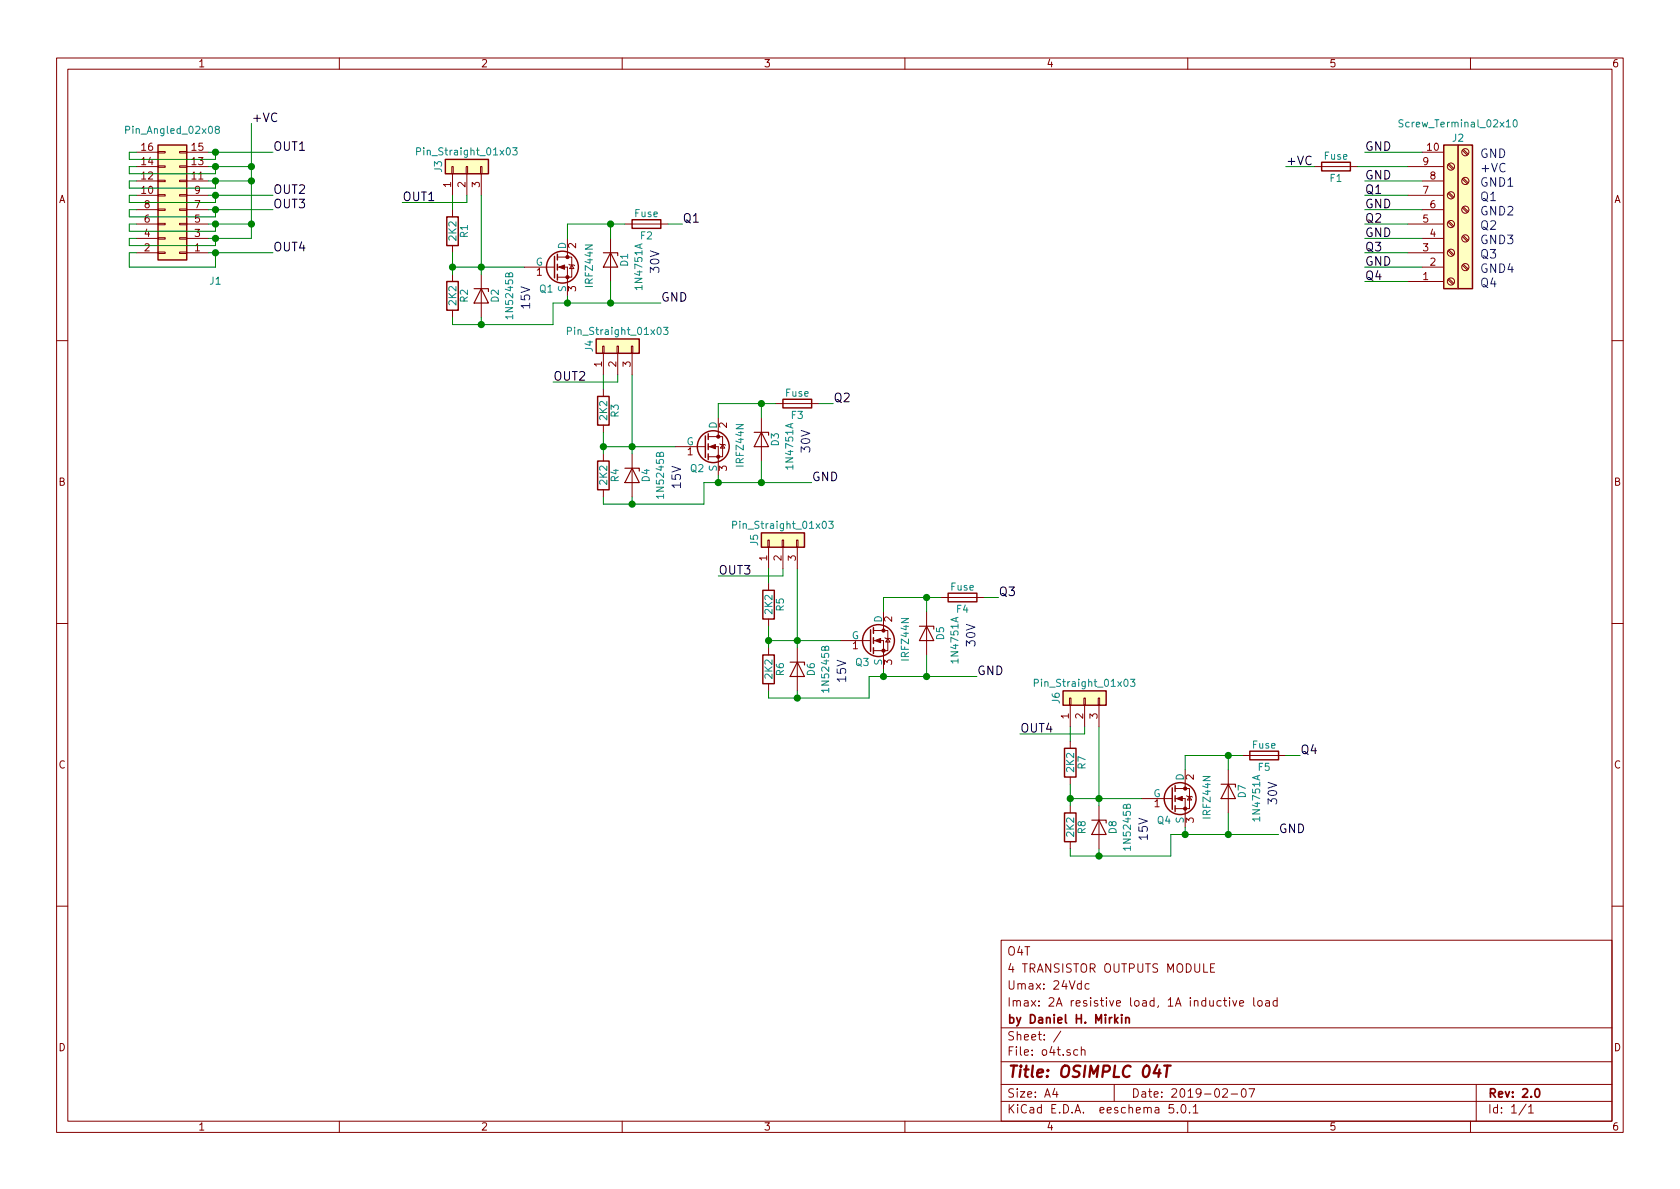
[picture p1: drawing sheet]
<svg xmlns="http://www.w3.org/2000/svg" width="297mm" height="210mm" viewBox="0 0 297 210" stroke-linecap="round" stroke-linejoin="round" font-family="sans-serif">
<g fill="none" stroke="#840000" stroke-width=".18">
<path d="M10 10.3h277v189.9h-277zM12 12.2h273v186.1h-273zM60 10.3v1.9M110 10.3v1.9M160 10.3v1.9M210 10.3v1.9M260 10.3v1.9M24.1 39.6h3.8M24.1 37.1h3.8M24.1 34.5h3.8M24.1 32h3.8M24.1 29.5h3.8"/>
<path d="M24.1 26.9h3.8M27.9 26.8h1.3v.2h-1.3zM27.9 29.3h1.3v.3h-1.3zM27.9 31.9h1.3v.2h-1.3zM27.9 34.4h1.3v.3h-1.3zM27.9 37h1.3v.2h-1.3zM27.9 39.5h1.3v.2h-1.3zM31.7 26.8h1.3v.2h-1.3zM31.7 29.3h1.3v.3h-1.3zM31.7 31.9h1.3v.2h-1.3zM31.7 34.4h1.3v.3h-1.3zM31.7 37h1.3v.2h-1.3z"/>
<path d="M31.7 39.5h1.3v.2h-1.3zM33 39.6h3.8M33 37.1h3.8M33 34.5h3.8M33 32h3.8M33 29.5h3.8M33 26.9h3.8M79.9 29.5h.2v1.2h-.2zM80 30.7v3.8M80 37.1v1.2M82.4 29.5h.3v1.2h-.3zM82.5 30.7v3.8"/>
<path d="M85 29.5h.2v1.2h-.2zM85.1 30.7v3.8M110.5 39.6h7.6M232.4 29.5h7.6M248.9 39.6h6.4M248.9 34.5h6.4M248.9 29.5h6.4M251.5 37.1h3.8M251.5 32h3.8M251.5 26.9h3.8M256 39.3l.9 .8M256 34.2l.9 .8"/>
<path d="M256 29.1l.9 .9M256.2 39.1l.8 .8M256.2 34l.8 .9M256.2 29l.8 .8M258.5 36.7l.9 .9M258.5 31.7l.9 .8M258.5 26.6l.9 .8M258.7 36.6l.9 .8M258.7 31.5l.9 .8M258.7 26.4l.9 .8M24.1 44.7h3.8M24.1 42.2h3.8"/>
<path d="M27.9 42h1.3v.3h-1.3zM27.9 44.6h1.3v.2h-1.3zM31.7 42h1.3v.3h-1.3zM31.7 44.6h1.3v.2h-1.3zM33 44.7h3.8M33 42.2h3.8M80 43.4v1.3M80 48.5v1.3M80 54.9v1.2M85.1 48.5v7.6M92.7 47.2h5.3M98.6 47.2h1.7v5.1"/>
<path d="M98.6 45.5h1.7M100.3 45.5h.8v3.5h-2.5M100.3 42.2v3.3M100.6 46.7l.1 .2h.8l.1 .1M101.1 46.9l.4 .6h-.8zM107.9 42.2v7.6M248.9 44.7h6.4M248.9 49.8h6.4M251.5 42.2h3.8M251.5 47.2h3.8M256 49.4l.9 .9M256 44.4l.9 .8"/>
<path d="M256.2 49.3l.8 .8M256.2 44.2l.8 .8M258.5 46.9l.9 .8M258.5 41.8l.9 .9M258.7 46.7l.9 .9M258.7 41.7l.9 .8M10 60.2h2M106.6 61.2h.2v1.3h-.2zM106.7 62.5v3.8M106.7 68.8v1.3M106.7 75.2v1.2M109.1 61.2h.2v1.3h-.2z"/>
<path d="M109.2 62.5v3.8M111.6 61.2h.3v1.3h-.3zM111.8 62.5v3.8M119.4 79h5.3M125.2 79h1.8v5.1M125.2 77.2h1.8M127 77.2h.8v3.6h-2.6M127 73.9v3.3M127.3 78.5l.1 .1h.7l.2 .1M127.8 78.6l.3 .6h-.7zM134.6 73.9v7.6M137.2 71.4h7.6"/>
<path d="M285 60.2h2M106.7 80.3v1.2M106.7 86.6v1.3M111.8 80.3v7.6M135.8 95.5h.2v1.3h-.2zM135.9 96.8v3.8M138.3 95.5h.3v1.3h-.3zM138.4 96.8v3.8M140.8 95.5h.3v1.3h-.3zM141 96.8v3.8M10 110.3h2M135.9 103.1v1.3"/>
<path d="M135.9 109.5v1.2M135.9 114.5v1.3M141 114.5v7.7M148.6 113.3h5.3M154.4 113.3h1.8v5.1M154.4 111.5h1.8M156.2 111.5h.8v3.6h-2.6M156.2 108.2v3.3M156.5 112.8l.1 .1h.8l.1 .1M157 112.9l.4 .6h-.8zM163.8 108.2v7.6M166.4 105.7h7.6"/>
<path d="M285 110.3h2M135.9 120.9v1.3M189.1 123.4h.3v1.3h-.3zM189.2 124.7v3.8M189.2 131.1v1.2M189.2 137.4v1.3M191.6 123.4h.3v1.3h-.3zM191.8 124.7v3.8M194.2 123.4h.2v1.3h-.2zM194.3 124.7v3.8M207.8 139.4h1.7M209.5 139.4h.8v3.6h-2.5"/>
<path d="M209.5 136.1v3.3M217.2 136.1v7.7M219.7 133.6h7.6M189.2 142.5v1.3M189.2 148.8v1.3M194.3 142.5v7.6M201.9 141.2h5.4M207.8 141.2h1.7v5.1M209.8 140.7l.1 .1h.8l.1 .2M210.3 140.8l.4 .7h-.8zM10 160.2h2M177 166.3h108v32h-108z"/>
<path d="M192.6 174l-.5-.1-.3 .3 .2 .6h.6M214 171.1h.5M214.8 170.4h-.8v1.5h.8M216.3 176.9h.6M216.5 176.4v1.3l.4 .2M217.4 176.4v.2M217.4 176.9v1M218 176.9l.3 1 .4-1M219.2 177.4l.7-.1-.1-.3-.4-.1-.2 .2 .1 .7h.5M221.7 176.4v1.3l.2 .2M222.5 177.1l.2-.2 .4 .2 .1 .5-.2 .2-.3 .1-.2-.1zM223.8 177h.6l.1 .9"/>
<path d="M224.5 177.3l-.5 .1-.3 .2 .1 .2 .2 .1 .5-.1M225.8 177l-.4-.1-.3 .3 .1 .6 .2 .1 .4-.1M225.8 176.4v1.5M285 160.2h2M60 198.3v1.9M110 198.3v1.9M160 198.3v1.9M177 194.8h108M177 191.8h108M177 187.8h108M177 181.8h108M186.5 192.5l-.4 1h1"/>
<path d="M186.8 193v1M187.6 182.3l-1.3 2M190.6 185.7l-.5-.1-.3 .3 .1 .6 .2 .1 .5-.1M191.2 185.7h.1a.37 .37 0 0 1 .5 .1v.8M191.2 185.1v1.5M197 191.8v3M207.5 195.3h-.7l-.1 .7 .2-.1 .5 .1 .1 .2v.5l-.2 .1-.6-.1M208.2 196.7v.1M209 195.5l.3-.2a.94 .94 0 0 1 0 1.5 .79 .79 0 0 1-.3-1.3zM210 198.3v1.9M210.3 196.7v.1M211 195.8l.4-.5v1.5"/>
<path d="M211 196.8h.8M216.2 192.7l.2-.2h.4l.2 .5-.9 1h.9M217.7 193.5h1.1M219.6 192.7l.4-.2a.94 .94 0 0 1 0 1.5 .82 .82 0 0 1-.4-1.3zM220.8 192.5h1l-.6 1.5M260 198.3v1.9M261 191.8v6.5M269.8 195.2l-1.2 2M270.3 195.8l.4-.5v1.5M270.3 196.8h.8"/>
<circle cx="256.5" cy="39.6" r=".63"/>
<circle cx="256.5" cy="34.5" r=".63"/>
<circle cx="256.5" cy="29.5" r=".63"/>
<circle cx="259.1" cy="37.1" r=".63"/>
<circle cx="259.1" cy="26.9" r=".63"/>
<circle cx="259.1" cy="32" r=".63"/>
<circle cx="256.5" cy="49.8" r=".63"/>
<circle cx="256.5" cy="44.7" r=".63"/>
<circle cx="259.1" cy="47.2" r=".63"/>
<circle cx="259.1" cy="42.2" r=".63"/>
</g>
<path d="M197.7 179.9l-.6 .6M198.3 179.4v.2M198.3 179.9v1M199 179.9v1M197.2 180.4l.5 .5M199 180.1l.2-.2 .4 .1 .1 .9M271.5 192.7l.2-.2a.81 .81 0 0 1 .6 .6 .81 .81 0 0 1-.3 .8l-.1 .1a.79 .79 0 0 1-.4-1.3z" fill="none" stroke="#840000" stroke-width=".3"/>
<path d="M204.6 188.3l-.6 1.5h1.2M205.8 188.4h1.2M206.4 188.4l-.2 2" fill="none" stroke="#840000" stroke-width=".41"/>
<g fill="#ffffc2" stroke="#ffffc2" stroke-width=".18">
<path d="M27.9 25.6h5.1v20.4h-5.1z"/>
<path d="M255.3 25.6h2.5v25.4h-2.5z"/>
<path d="M257.8 25.6h2.5v25.4h-2.5z"/>
<path d="M78.7 28.2h7.7v2.5h-7.7z"/>
<path d="M105.4 59.9h7.6v2.6h-7.6z"/>
<path d="M134.6 94.2h7.6v2.6h-7.6z"/>
<path d="M188 122.2h7.6v2.5h-7.6z"/>
</g>
<g fill="none" stroke="#840000" stroke-width=".25">
<path d="M27.9 25.6h5.1v20.4h-5.1zM78.7 28.2h7.7v2.5h-7.7zM79 38.3h2v5.1h-2zM111.8 38.9h5v1.5h-5zM233.7 28.7h5.1v1.5h-5.1zM255.3 25.6h2.5v25.4h-2.5zM257.8 25.6h2.5v25.4h-2.5zM79 49.8h2v5.1h-2zM98 45.3v3.8M98.6 45v1M98.6 46.7v1M98.6 48.5v1"/>
<path d="M105.4 59.9h7.6v2.6h-7.6zM105.7 70.1h2v5.1h-2zM124.7 77.1v3.8M125.2 76.7v1M125.2 78.5v1M138.4 70.6h5.1v1.5h-5.1zM105.7 81.5h2v5.1h-2zM125.2 80.3v1M134.6 94.2h7.6v2.6h-7.6zM134.9 104.4h2v5.1h-2zM134.9 115.8h2v5.1h-2zM153.9 111.4v3.8"/>
<path d="M154.4 111v1M154.4 112.8v1M154.4 114.5v1.1M167.6 104.9h5.1v1.5h-5.1zM188 122.2h7.6v2.5h-7.6zM188.2 132.3h2v5.1h-2zM207.3 139.3v3.8M207.8 138.9v1M221 132.8h5.1v1.6h-5.1zM188.2 143.8h2v5h-2zM207.8 140.7v1M207.8 142.5v1"/>
<circle cx="99.4" cy="47.2" r="2.82"/>
<circle cx="126.1" cy="79" r="2.82"/>
<circle cx="155.3" cy="113.3" r="2.82"/>
<circle cx="208.7" cy="141.2" r="2.82"/>
</g>
<path d="M38.3 22.9l-.3-.3 .1-.2 .2-.1 .4 .1v.4l-.5 .1-.2 .2v.3l.3 .2 .4-.1 .1-.1-.1-.4-.2-.1M73.7 26.8l.6-.1v-.4l-.2-.2h-.4v1.3M90.7 26.1h.7l-.4 .5 .4 .1v.5l-.2 .2-.5-.1M248.1 21.3l-.5-.1-.2 .1v.4l.6 .3 .1 .2-.3 .2h-.5M267.7 21.3l.1-.1a.69 .69 0 0 1 .5 .6 .69 .69 0 0 1-.5 .6l-.2-.2-.1-.2zM100.3 58.5h.6l.1-.5-.2-.1h-.5v1.3M117.3 57.9h.8l-.4 .5 .3 .1 .1 .4-.2 .3-.6-.2M129.5 92.8l.7-.1v-.4l-.2-.1h-.5v1.2M146.5 92.2h.8l-.4 .5 .3 .1 .1 .4-.2 .2-.6-.1M182.9 120.8l.6-.1v-.5l-.1-.1h-.5v1.3M199.9 120.1h.8l-.5 .5 .4 .1 .1 .5-.3 .2-.5-.1" fill="none" stroke="#008484" stroke-width=".18"/>
<g fill="none" stroke="#840000" stroke-width=".2">
<path d="M83.8 51h2.6v.6M85.1 51l1.3 2.6h-2.6zM106.7 44.7h2.5v.5M107.9 44.7l1.3 2.5h-2.5zM133.3 76.4h2.6v.6M134.6 76.4l1.3 2.6h-2.6zM110.5 82.8h2.5v.5M111.8 82.8l1.2 2.5h-2.5zM139.7 117.1h2.5v.5M141 117.1l1.2 2.5h-2.5zM162.6 110.7h2.5v.5M163.8 110.7l1.3 2.6h-2.5z"/>
<path d="M215.9 138.7h2.5v.5M217.2 138.7l1.2 2.5h-2.5zM193 145h2.6v.5M194.3 145l1.3 2.6h-2.6z"/>
</g>
<g fill="#840000" stroke="#840000" stroke-width=".18">
<path d="M98.8 47.2l1-.3v.7z"/>
<path d="M125.5 79l1-.4v.8z"/>
<path d="M154.7 113.3l1-.4v.8z"/>
<path d="M208 141.2l1-.4v.8z"/>
<circle cx="100.3" cy="49" r=".28"/>
<circle cx="100.3" cy="45.5" r=".28"/>
<circle cx="127" cy="80.8" r=".28"/>
<circle cx="127" cy="77.2" r=".28"/>
<circle cx="156.2" cy="115.1" r=".28"/>
<circle cx="156.2" cy="111.5" r=".28"/>
<circle cx="209.5" cy="143" r=".28"/>
<circle cx="209.5" cy="139.4" r=".28"/>
</g>
<g fill="none" stroke="#008400" stroke-width=".18">
<path d="M24.1 39.6h-1.2v1.3h15.2v-1.3M24.1 29.5h-1.2v1.2h15.2v-1.2M24.1 34.5h-1.2v1.3h15.2v-1.3M24.1 32h-1.2v1.3h15.2v-1.3M24.1 26.9h-1.2v1.3h15.2v-1.3M24.1 37.1h-1.2v1.2h15.2v-1.2M36.8 39.6h7.6M36.8 29.5h7.6M36.8 34.5h11.5M36.8 32h7.6M36.8 26.9h11.5M36.8 37.1h11.5"/>
<path d="M44.4 21.8v20.4h-7.6M80 34.5v2.6M82.5 34.5v1.3h-11.4M85.1 34.5v14M107.9 39.6v2.6M110.5 39.6h-10.2v2.6M118.1 39.6h2.5M227.3 29.5h5.1M240 29.5h8.9M241.3 39.6h7.6M241.3 34.5h7.6M241.3 32h10.2"/>
<path d="M241.3 26.9h10.2M241.3 37.1h10.2M24.1 44.7h-1.2v2.5h15.2v-2.5M24.1 42.2h-1.2v1.2h15.2v-1.2M36.8 44.7h11.5M80 44.7v3.8M80 47.2h12.7M85.1 56.1v1.3M100.3 52.3v1.3M107.9 49.8v3.8M116.8 53.6h-19v3.8h-17.8v-1.3M241.3 44.7h7.6"/>
<path d="M241.3 42.2h10.2M241.3 49.8h7.6M241.3 47.2h10.2M106.7 66.3v2.5M106.7 76.4v3.9M106.7 79h12.7M109.2 66.3v1.3h-11.4M111.8 66.3v14M134.6 71.4v2.5M137.2 71.4h-10.2v2.5M144.8 71.4h2.5M111.8 87.9v1.2"/>
<path d="M127 84.1v1.2M134.6 81.5v3.8M143.5 85.3h-19v3.8h-17.8v-1.2M135.9 100.6v2.5M135.9 110.7v3.8M135.9 113.3h12.7M138.4 100.6v1.2h-11.4M141 100.6v13.9M156.2 118.4v1.2M163.8 105.7v2.5M163.8 115.8v3.8M166.4 105.7h-10.2v2.5"/>
<path d="M172.7 119.6h-19v3.8h-17.8v-1.2M174 105.7h2.5M141 122.2v1.2M189.2 128.5v2.6M189.2 138.7v3.8M191.8 128.5v1.3h-11.5M194.3 128.5v14M217.2 133.6v2.5M219.7 133.6h-10.2v2.5M227.3 133.6h2.6M189.2 141.2h12.7M194.3 150.1v1.3"/>
<path d="M209.5 146.3v1.3M217.2 143.8v3.8M226.1 147.6h-19.1v3.8h-17.8v-1.3"/>
</g>
<g fill="#008400" stroke="#008400" stroke-width=".25">
<circle cx="85.1" cy="47.2" r=".51"/>
<circle cx="85.1" cy="57.4" r=".51"/>
<circle cx="100.3" cy="53.6" r=".51"/>
<circle cx="108" cy="53.6" r=".51"/>
<circle cx="108" cy="39.6" r=".51"/>
<circle cx="44.5" cy="29.5" r=".51"/>
<circle cx="44.5" cy="32" r=".51"/>
<circle cx="44.5" cy="39.6" r=".51"/>
<circle cx="38.1" cy="29.5" r=".51"/>
<circle cx="38.1" cy="32" r=".51"/>
<circle cx="38.1" cy="39.6" r=".51"/>
<circle cx="38.1" cy="42.2" r=".51"/>
<circle cx="38.1" cy="26.9" r=".51"/>
<circle cx="38.1" cy="34.5" r=".51"/>
<circle cx="38.1" cy="37.1" r=".51"/>
<circle cx="38.1" cy="44.7" r=".51"/>
<circle cx="80" cy="47.2" r=".51"/>
<circle cx="111.8" cy="79" r=".51"/>
<circle cx="111.8" cy="89.1" r=".51"/>
<circle cx="127" cy="85.3" r=".51"/>
<circle cx="134.6" cy="85.3" r=".51"/>
<circle cx="134.6" cy="71.4" r=".51"/>
<circle cx="106.7" cy="79" r=".51"/>
<circle cx="141" cy="113.3" r=".51"/>
<circle cx="141" cy="123.4" r=".51"/>
<circle cx="156.2" cy="119.6" r=".51"/>
<circle cx="163.8" cy="119.6" r=".51"/>
<circle cx="163.8" cy="105.7" r=".51"/>
<circle cx="135.9" cy="113.3" r=".51"/>
<circle cx="194.3" cy="141.2" r=".51"/>
<circle cx="194.3" cy="151.4" r=".51"/>
<circle cx="209.6" cy="147.6" r=".51"/>
<circle cx="217.2" cy="147.6" r=".51"/>
<circle cx="217.2" cy="133.6" r=".51"/>
<circle cx="189.2" cy="141.2" r=".51"/>
</g>
<text font-size="2.8" fill="#840000" x="178" y="190.5">Title: OSIMPLC 04T</text>
<g font-size="2.1">
<text x="44.4" y="21.6">+VC</text>
<text x="48.3" y="26.7">OUT1</text>
<text x="227.3" y="29.2">+VC</text>
<text x="241.3" y="26.7">GND</text>
<text x="48.3" y="34.3">OUT2</text>
<text x="71.1" y="35.6">OUT1</text>
<text x="241.3" y="34.3">Q1</text>
<text x="241.3" y="31.7">GND</text>
<text x="48.3" y="36.8">OUT3</text>
<text x="120.6" y="39.4">Q1</text>
<text x="241.3" y="39.4">Q2</text>
<text x="241.3" y="36.8">GND</text>
<text x="241.3" y="41.9">GND</text>
<text x="48.3" y="44.4">OUT4</text>
<text x="241.3" y="44.4">Q3</text>
<text x="241.3" y="47">GND</text>
<text x="116.8" y="53.3">GND</text>
<text x="241.3" y="49.5">Q4</text>
<text x="97.8" y="67.3">OUT2</text>
<text x="147.3" y="71.1">Q2</text>
<text x="143.5" y="85.1">GND</text>
<text x="127" y="101.6">OUT3</text>
<text x="176.5" y="105.4">Q3</text>
<text x="172.7" y="119.4">GND</text>
<text x="180.3" y="129.5">OUT4</text>
<text x="229.9" y="133.3">Q4</text>
<text x="226.1" y="147.3">GND</text>
</g>
<g font-size="2.1" fill="#0000c2">
<text x="261.6" y="27.9">GND</text>
<text x="261.6" y="30.5">+VC</text>
<text x="261.6" y="35.6">Q1</text>
<text x="261.6" y="33">GND1</text>
<text x="261.6" y="40.6">Q2</text>
<text x="261.6" y="38.1">GND2</text>
<text x="261.6" y="45.7">Q3</text>
<text x="261.6" y="43.2">GND3</text>
<text x="116.6" y="48.5" transform="rotate(-90 116.6 48.5)">30V</text>
<text x="261.6" y="50.8">Q4</text>
<text x="261.6" y="48.3">GND4</text>
<text x="93.7" y="54.9" transform="rotate(-90 93.7 54.9)">15V</text>
<text x="143.3" y="80.3" transform="rotate(-90 143.3 80.3)">30V</text>
<text x="120.4" y="86.6" transform="rotate(-90 120.4 86.6)">15V</text>
<text x="172.5" y="114.5" transform="rotate(-90 172.5 114.5)">30V</text>
<text x="149.6" y="120.9" transform="rotate(-90 149.6 120.9)">15V</text>
<text x="225.8" y="142.5" transform="rotate(-90 225.8 142.5)">30V</text>
<text x="202.9" y="148.8" transform="rotate(-90 202.9 148.8)">15V</text>
</g>
<g font-size="2.1" fill="#840000">
<text x="178" y="172">4 TRANSISTOR OUTPUTS MODULE</text>
<text x="178" y="169">O4T</text>
<text x="178" y="178">Imax: 2A resistive load, 1A inductive load</text>
<text x="178" y="175">Umax: 24Vdc</text>
<text x="178" y="184">Sheet: /</text>
<text x="178" y="181">by Daniel H. Mirkin</text>
<text x="178" y="186.7">File: o4t.sch</text>
<text x="178" y="196.9">KiCad E.D.A. eeschema 5.0.1</text>
<text x="178" y="194.1">Size: A4</text>
<text x="200" y="194.1">Date: 2019-02-07</text>
<text x="263" y="194.1">Rev: 2.0</text>
<text x="263" y="196.9">Id: 1/1</text>
</g>
<g font-size="1.8" fill="#840000">
<text x="35" y="11.9">1</text>
<text x="85" y="11.9">2</text>
<text x="135" y="11.9">3</text>
<text x="185" y="11.9">4</text>
<text x="235" y="11.9">5</text>
<text x="285" y="11.9">6</text>
<text x="25.1" y="29.2">14</text>
<text x="25.1" y="26.7">16</text>
<text x="34" y="29.2">13</text>
<text x="34" y="26.7">15</text>
<text x="251.6" y="29.2">9</text>
<text x="252.4" y="26.7">10</text>
<text x="10.4" y="35.9">A</text>
<text x="25.1" y="34.3">10</text>
<text x="25.1" y="31.7">12</text>
<text x="34" y="31.7">11</text>
<text x="34.4" y="34.3">9</text>
<text x="79.8" y="33.1" transform="rotate(-90 79.8 33.1)">1</text>
<text x="82.3" y="33.1" transform="rotate(-90 82.3 33.1)">2</text>
<text x="84.8" y="33.1" transform="rotate(-90 84.8 33.1)">3</text>
<text x="251.6" y="34.3">7</text>
<text x="252.9" y="31.7">8</text>
<text x="285.4" y="35.9">A</text>
<text x="25.6" y="41.9">4</text>
<text x="25.6" y="39.4">6</text>
<text x="25.6" y="36.8">8</text>
<text x="34.4" y="41.9">3</text>
<text x="34.4" y="39.4">5</text>
<text x="34.4" y="36.8">7</text>
<text x="251.6" y="39.4">5</text>
<text x="252.9" y="41.9">4</text>
<text x="252.9" y="36.8">6</text>
<text x="25.6" y="44.4">2</text>
<text x="34.4" y="44.4">1</text>
<text x="101.9" y="43.9" transform="rotate(-90 101.9 43.9)">2</text>
<text x="251.6" y="44.4">3</text>
<text x="252.9" y="47">2</text>
<text x="94.9" y="48.8">1</text>
<text x="101.9" y="51.5" transform="rotate(-90 101.9 51.5)">3</text>
<text x="251.6" y="49.5">1</text>
<text x="106.4" y="64.9" transform="rotate(-90 106.4 64.9)">1</text>
<text x="109" y="64.9" transform="rotate(-90 109 64.9)">2</text>
<text x="111.5" y="64.9" transform="rotate(-90 111.5 64.9)">3</text>
<text x="128.5" y="75.7" transform="rotate(-90 128.5 75.7)">2</text>
<text x="121.6" y="80.5">1</text>
<text x="128.5" y="83.3" transform="rotate(-90 128.5 83.3)">3</text>
<text x="10.4" y="85.9">B</text>
<text x="285.4" y="85.9">B</text>
<text x="135.6" y="99.2" transform="rotate(-90 135.6 99.2)">1</text>
<text x="138.2" y="99.2" transform="rotate(-90 138.2 99.2)">2</text>
<text x="140.7" y="99.2" transform="rotate(-90 140.7 99.2)">3</text>
<text x="157.7" y="110" transform="rotate(-90 157.7 110)">2</text>
<text x="150.8" y="114.8">1</text>
<text x="157.7" y="117.6" transform="rotate(-90 157.7 117.6)">3</text>
<text x="189" y="127.1" transform="rotate(-90 189 127.1)">1</text>
<text x="191.5" y="127.1" transform="rotate(-90 191.5 127.1)">2</text>
<text x="194.1" y="127.1" transform="rotate(-90 194.1 127.1)">3</text>
<text x="10.4" y="135.9">C</text>
<text x="211.1" y="137.9" transform="rotate(-90 211.1 137.9)">2</text>
<text x="285.4" y="135.9">C</text>
<text x="204.1" y="142.7">1</text>
<text x="211.1" y="145.5" transform="rotate(-90 211.1 145.5)">3</text>
<text x="10.4" y="185.9">D</text>
<text x="285.4" y="185.9">D</text>
<text x="35" y="199.9">1</text>
<text x="85" y="199.9">2</text>
<text x="135" y="199.9">3</text>
<text x="185" y="199.9">4</text>
<text x="235" y="199.9">5</text>
<text x="285" y="199.9">6</text>
</g>
<g font-size="1.8" fill="#008484">
<text x="22.7" y="23.7">Pin_Angled_02x08</text>
<text x="248.1" y="22.5">Screw_Terminal_02x10</text>
<text x="74.4" y="27.5">Pin_Straight_01x03</text>
<text x="234.2" y="28.2">Fuse</text>
<text x="256.8" y="25.1">J2</text>
<text x="78.2" y="30.4" transform="rotate(-90 78.2 30.4)">J3</text>
<text x="235.2" y="32.2">F1</text>
<text x="112.2" y="38.4">Fuse</text>
<text x="80.7" y="42.5" transform="rotate(-90 80.7 42.5)">2K2</text>
<text x="82.7" y="42" transform="rotate(-90 82.7 42)">R1</text>
<text x="94.7" y="47">G</text>
<text x="100.1" y="44.1" transform="rotate(-90 100.1 44.1)">D</text>
<text x="111" y="47.1" transform="rotate(-90 111 47.1)">D1</text>
<text x="113.3" y="42.3">F2</text>
<text x="37.1" y="50.3">J1</text>
<text x="80.7" y="53.9" transform="rotate(-90 80.7 53.9)">2K2</text>
<text x="82.7" y="53.4" transform="rotate(-90 82.7 53.4)">R2</text>
<text x="88.2" y="53.4" transform="rotate(-90 88.2 53.4)">D2</text>
<text x="95.4" y="51.7">Q1</text>
<text x="100.1" y="51.6" transform="rotate(-90 100.1 51.6)">S</text>
<text x="104.8" y="50.6" transform="rotate(-90 104.8 50.6)">IRFZ44N</text>
<text x="113.6" y="51" transform="rotate(-90 113.6 51)">1N4751A</text>
<text x="90.7" y="56.1" transform="rotate(-90 90.7 56.1)">1N5245B</text>
<text x="101" y="59.2">Pin_Straight_01x03</text>
<text x="104.8" y="62.2" transform="rotate(-90 104.8 62.2)">J4</text>
<text x="138.9" y="70.1">Fuse</text>
<text x="107.4" y="74.2" transform="rotate(-90 107.4 74.2)">2K2</text>
<text x="109.4" y="73.8" transform="rotate(-90 109.4 73.8)">R3</text>
<text x="126.7" y="75.8" transform="rotate(-90 126.7 75.8)">D</text>
<text x="140" y="74.1">F3</text>
<text x="121.4" y="78.7">G</text>
<text x="122.1" y="83.5">Q2</text>
<text x="126.7" y="83.4" transform="rotate(-90 126.7 83.4)">S</text>
<text x="131.5" y="82.3" transform="rotate(-90 131.5 82.3)">IRFZ44N</text>
<text x="137.7" y="78.8" transform="rotate(-90 137.7 78.8)">D3</text>
<text x="140.3" y="82.7" transform="rotate(-90 140.3 82.7)">1N4751A</text>
<text x="107.4" y="85.7" transform="rotate(-90 107.4 85.7)">2K2</text>
<text x="109.4" y="85.2" transform="rotate(-90 109.4 85.2)">R4</text>
<text x="114.9" y="85.2" transform="rotate(-90 114.9 85.2)">D4</text>
<text x="117.4" y="87.8" transform="rotate(-90 117.4 87.8)">1N5245B</text>
<text x="130.3" y="93.5">Pin_Straight_01x03</text>
<text x="134" y="96.5" transform="rotate(-90 134 96.5)">J5</text>
<text x="168.1" y="104.4">Fuse</text>
<text x="136.6" y="108.5" transform="rotate(-90 136.6 108.5)">2K2</text>
<text x="138.6" y="108" transform="rotate(-90 138.6 108)">R5</text>
<text x="150.6" y="113">G</text>
<text x="156" y="110.1" transform="rotate(-90 156 110.1)">D</text>
<text x="166.9" y="113.1" transform="rotate(-90 166.9 113.1)">D5</text>
<text x="169.2" y="108.4">F4</text>
<text x="136.6" y="120" transform="rotate(-90 136.6 120)">2K2</text>
<text x="138.6" y="119.5" transform="rotate(-90 138.6 119.5)">R6</text>
<text x="144.1" y="119.5" transform="rotate(-90 144.1 119.5)">D6</text>
<text x="151.3" y="117.8">Q3</text>
<text x="156" y="117.7" transform="rotate(-90 156 117.7)">S</text>
<text x="160.7" y="116.6" transform="rotate(-90 160.7 116.6)">IRFZ44N</text>
<text x="169.5" y="117" transform="rotate(-90 169.5 117)">1N4751A</text>
<text x="146.6" y="122.1" transform="rotate(-90 146.6 122.1)">1N5245B</text>
<text x="183.6" y="121.5">Pin_Straight_01x03</text>
<text x="187.4" y="124.4" transform="rotate(-90 187.4 124.4)">J6</text>
<text x="189.9" y="136.5" transform="rotate(-90 189.9 136.5)">2K2</text>
<text x="191.9" y="136" transform="rotate(-90 191.9 136)">R7</text>
<text x="221.5" y="132.4">Fuse</text>
<text x="222.5" y="136.3">F5</text>
<text x="203.9" y="141">G</text>
<text x="209.3" y="138" transform="rotate(-90 209.3 138)">D</text>
<text x="220.3" y="141.1" transform="rotate(-90 220.3 141.1)">D7</text>
<text x="189.9" y="147.9" transform="rotate(-90 189.9 147.9)">2K2</text>
<text x="191.9" y="147.4" transform="rotate(-90 191.9 147.4)">R8</text>
<text x="197.4" y="147.4" transform="rotate(-90 197.4 147.4)">D8</text>
<text x="204.6" y="145.7">Q4</text>
<text x="209.3" y="145.6" transform="rotate(-90 209.3 145.6)">S</text>
<text x="214" y="144.6" transform="rotate(-90 214 144.6)">IRFZ44N</text>
<text x="222.8" y="145" transform="rotate(-90 222.8 145)">1N4751A</text>
<text x="199.9" y="150" transform="rotate(-90 199.9 150)">1N5245B</text>
</g>
</svg>
